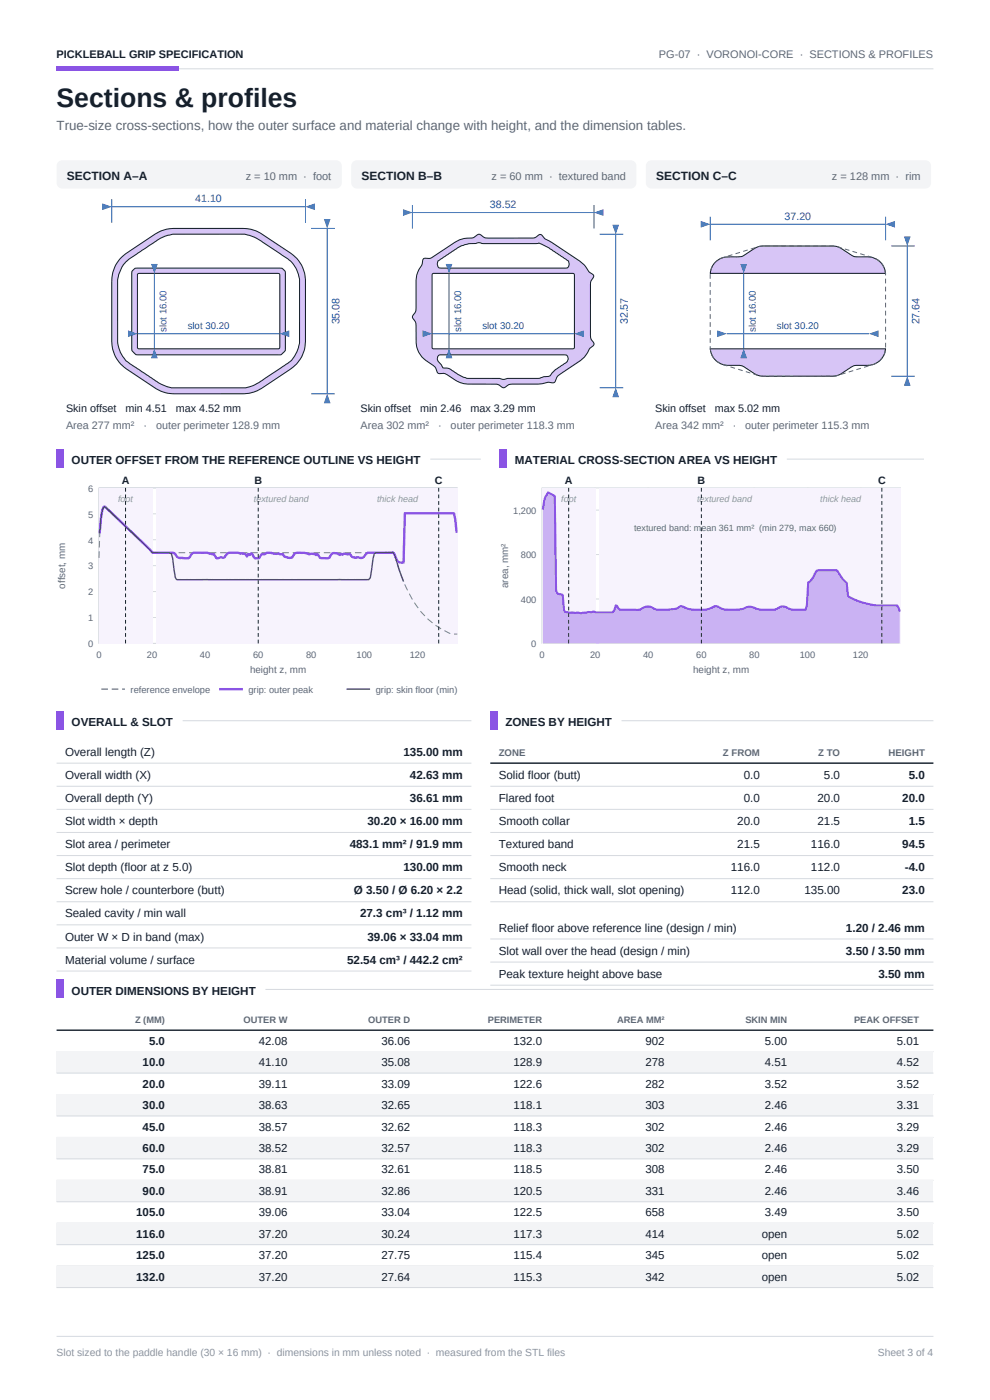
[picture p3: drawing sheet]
<svg xmlns="http://www.w3.org/2000/svg" width="210mm" height="297mm" viewBox="0 0 210 297" stroke-linecap="round" stroke-linejoin="round" font-family="sans-serif">
<path d="M12 14.6h186" fill="none" stroke="#d5dae0" stroke-width=".21"/>
<path d="M12 14.1h26v1h-26z" fill-rule="evenodd" fill="#8a54e4"/>
<path d="M12 283.5h186" fill="none" stroke="#d5dae0" stroke-width=".21"/>
<path d="M12.2 34.5l.6-.4 .4-.1h58.1a1.2 1.2 0 0 1 1.2 1.2v3.6a1.2 1.2 0 0 1-1.2 1.2h-58.1a1.2 1.2 0 0 1-1.2-1.2v-3.6z" fill-rule="evenodd" fill="#f3f4f6"/>
<path d="M25.6 54.8l1-1 6.3-4.2a7 7 0 0 1 3.8-1.1h14.8a7.1 7.1 0 0 1 3.7 .9l6.5 4.3a7.1 7.1 0 0 1 3.1 5.6v13.1a7.1 7.1 0 0 1-3.4 6.1l-5.9 3.9a7.2 7.2 0 0 1-3.7 1.1h-15.4a7.2 7.2 0 0 1-3.3-1l-6.3-4.2a7.1 7.1 0 0 1-3.1-5.9v-12.4a7.3 7.3 0 0 1 1.9-5.2zM26.7 55.6a6.3 6.3 0 0 0-1.5 2.7l-.3 1.1v13.2a6.7 6.7 0 0 0 3.9 5.3l3.2 2.2a13.4 13.4 0 0 0 4.4 2.2h15.6a9.2 9.2 0 0 0 4.4-2.1l3-2.1a7.9 7.9 0 0 0 3.6-3.5l.5-1.8v-13.6a6.5 6.5 0 0 0-3.6-5l-4.4-3a7.3 7.3 0 0 0-4.7-1.5h-14.2a8.3 8.3 0 0 0-4 1.8l-5.2 3.4zM28.1 57.4l.5-.5h.4h30.4a1.15 1.15 0 0 1 1.1 1.1v16a1.54 1.54 0 0 1-1.5 1.3h-29.8a1.56 1.56 0 0 1-1.3-1.3v-16zM29.2 58.1v15.6l.1 .2 29.8 .1 .2-.1v-15.6l-.1-.2-29.8-.1z" fill-rule="evenodd" fill="#d7c5f6" stroke="#16202b" stroke-width=".22"/>
<path d="M23.7 42.3v5M23.7 43.9h41.1M64.8 42.3v5" fill="none" stroke="#1e5aa8" stroke-width=".21"/>
<g fill="#1e5aa8">
<path d="M21.7 43.2l2 .7-2 .7z"/>
<path d="M64.8 43.9l2-.7v1.4z"/>
</g>
<path d="M66 48.5h5M69.4 48.5v35M66 83.5h5" fill="none" stroke="#1e5aa8" stroke-width=".21"/>
<g fill="#1e5aa8">
<path d="M68.7 46.5h1.4l-.7 2z"/>
<path d="M69.4 83.5l.7 2h-1.4z"/>
</g>
<path d="M29.1 70.8h30.2" fill="none" stroke="#1e5aa8" stroke-width=".21"/>
<g fill="#1e5aa8">
<path d="M27.1 70.1l2 .7-2 .7z"/>
<path d="M59.3 70.8l2-.7v1.4z"/>
</g>
<path d="M32.7 58v16" fill="none" stroke="#1e5aa8" stroke-width=".21"/>
<g fill="#1e5aa8">
<path d="M32 56h1.4l-.7 2z"/>
<path d="M32.7 74l.7 2h-1.4z"/>
</g>
<path d="M74.7 34.5l.6-.4 .4-.1h58.1a1.2 1.2 0 0 1 1.2 1.2v3.6a1.2 1.2 0 0 1-1.2 1.2h-58.1a1.2 1.2 0 0 1-1.2-1.2v-3.6z" fill-rule="evenodd" fill="#f3f4f6"/>
<path d="M89.9 54.8h1.2l.5-.1 4.9-3.3a9.9 9.9 0 0 1 4-1l1-.7 .5 .2a1.73 1.73 0 0 0 1.5 .6l10-.1a1.57 1.57 0 0 1 1.3-.6 4.3 4.3 0 0 0 2.2 1.6l6 4 1 .8 .9 1.4 1 .9-.6 1.7-.1 11a2.2 2.2 0 0 0 .8 1.7 1.51 1.51 0 0 1-1 1.1 5.7 5.7 0 0 1-1.9 2.5l-4.2 2.8a2.15 2.15 0 0 0-1.1 1.7l-.5 .2a3.4 3.4 0 0 0-2.3 .2l-6.3 .1a2.19 2.19 0 0 0-1.7 .7l-.3 .1-1-.7-.5-.1h-5.9a7 7 0 0 1-4.5-2l-.7-.3-.9 .1-.4-.3a3.3 3.3 0 0 0-2.5-2.5l-.9-.9a5.1 5.1 0 0 1-1.1-2.9v-3.6a2.19 2.19 0 0 0-.8-1.8l.1-.5a1.72 1.72 0 0 0 .7-1.5v-5.9a7.5 7.5 0 0 1 1.3-3.5zM91.7 58.1v15.6l.1 .3h29.8l.2-.2v-15.5l-.1-.3h-29.8zM92.9 55.4l-.2 .6 .2 .6 .2 .2 .4 .1 26.8-.1 .3-.2 .1-.6-.1-.6-3.9-2.6a4.4 4.4 0 0 0-2.6-1.2l-11.6 .1-1-.2-.6 .2a8 8 0 0 0-5 1.7zM93.1 75.3l-.2 .3-.1 .7 1.1 1.7a4 4 0 0 1 2.9 1.2l2.1 1 7.1 .1 .6 .2 1-.2h6.5l2.5-.6a10.8 10.8 0 0 1 3.4-2.7 .99 .99 0 0 0 .1-1.7z" fill-rule="evenodd" fill="#d7c5f6" stroke="#16202b" stroke-width=".22"/>
<path d="M87.5 43.5v5M87.5 45.1h38.5M126 43.5v5" fill="none" stroke="#1e5aa8" stroke-width=".21"/>
<g fill="#1e5aa8">
<path d="M85.5 44.4l2 .7-2 .7z"/>
<path d="M126 45.1l2-.7v1.4z"/>
</g>
<path d="M127.2 49.7h5M130.6 49.7v32.6M127.2 82.3h5" fill="none" stroke="#1e5aa8" stroke-width=".21"/>
<g fill="#1e5aa8">
<path d="M129.9 47.7h1.4l-.7 2z"/>
<path d="M130.6 82.3l.7 2h-1.4z"/>
</g>
<path d="M91.7 70.8h30.2" fill="none" stroke="#1e5aa8" stroke-width=".21"/>
<g fill="#1e5aa8">
<path d="M89.7 70.1l2 .7-2 .7z"/>
<path d="M121.9 70.8l2-.7v1.4z"/>
</g>
<path d="M95.2 58v16" fill="none" stroke="#1e5aa8" stroke-width=".21"/>
<g fill="#1e5aa8">
<path d="M94.5 56h1.4l-.7 2z"/>
<path d="M95.2 74l.7 2h-1.4z"/>
</g>
<path d="M137.5 34.2l.7-.2h58.1a1.2 1.2 0 0 1 1.2 1.2v3.6a1.2 1.2 0 0 1-1.2 1.2h-58.1a1.2 1.2 0 0 1-1.2-1.2v-3.6l.1-.4z" fill-rule="evenodd" fill="#f3f4f6"/>
<path d="M151.8 55.6a4.1 4.1 0 0 1 3.3-1.1l2.4-.1 2.8-1.9 1.6-.3h14.9l1.1 .2 2.8 1.8a4.6 4.6 0 0 0 3.3 .3 3.8 3.8 0 0 1 3.8 3.5h-37.1l.3-1.3zM150.7 74h37.2a3.8 3.8 0 0 1-4.2 3.5l-2.7 .1a11.9 11.9 0 0 1-3.6 2.1l-15.6 .1a6.2 6.2 0 0 1-4-2l-.9-.3a5.9 5.9 0 0 1-4.8-.8 3.8 3.8 0 0 1-1.4-2.7z" fill-rule="evenodd" fill="#d7c5f6" stroke="#16202b" stroke-width=".22"/>
<path d="M161.9 52.2l-.8 .1-7.9 2.4a3.8 3.8 0 0 0-2.5 3.3v16a3.8 3.8 0 0 0 2.9 3.4l7.6 2.4h15.6l8.5-2.5a3.8 3.8 0 0 0 2.6-3.3l-.1-16a3.8 3.8 0 0 0-2.7-3.4l-8.3-2.4h-14.9" fill="none" stroke="#5d6875" stroke-width=".21" stroke-dasharray="1 .7" stroke-linecap="butt"/>
<path d="M150.7 46v5M150.7 47.6h37.2M187.9 46v5" fill="none" stroke="#1e5aa8" stroke-width=".21"/>
<g fill="#1e5aa8">
<path d="M148.7 46.9l2 .7-2 .7z"/>
<path d="M187.9 47.6l2-.7v1.4z"/>
</g>
<path d="M189.1 52.2h5M192.5 52.2v27.6M189.1 79.8h5" fill="none" stroke="#1e5aa8" stroke-width=".21"/>
<g fill="#1e5aa8">
<path d="M191.8 50.2h1.4l-.7 2z"/>
<path d="M192.5 79.8l.7 2h-1.4z"/>
</g>
<path d="M154.1 70.8h30.2" fill="none" stroke="#1e5aa8" stroke-width=".21"/>
<g fill="#1e5aa8">
<path d="M152.1 70.1l2 .7-2 .7z"/>
<path d="M184.3 70.8l2-.7v1.4z"/>
</g>
<path d="M157.7 58v16" fill="none" stroke="#1e5aa8" stroke-width=".21"/>
<g fill="#1e5aa8">
<path d="M157 56h1.4l-.7 2z"/>
<path d="M157.7 74l.7 2h-1.4z"/>
</g>
<path d="M12 95.3h1.5v3.9h-1.5z" fill-rule="evenodd" fill="#8a54e4"/>
<path d="M91.3 97.4h10.7" fill="none" stroke="#d5dae0" stroke-width=".21"/>
<path d="M106 95.3h1.5v3.9h-1.5z" fill-rule="evenodd" fill="#8a54e4"/>
<path d="M166.9 97.4h29.1" fill="none" stroke="#d5dae0" stroke-width=".21"/>
<path d="M21 103.5h76v33h-76z" fill-rule="evenodd" fill="#fff" stroke="#d5dae0" stroke-width=".21"/>
<path d="M21 120h76M21 114.5h76M21 109h76M32.3 103.5v33M43.5 103.5v33M54.8 103.5v33M66 103.5v33M77.3 103.5v33M88.6 103.5v33M97 103.5h-76v33h76M21 131h76M21 125.5h76" fill="none" stroke="#d5dae0" stroke-width=".21"/>
<g fill="#f7f3fd">
<path d="M21 103.5h11.3v33h-11.3z" fill-rule="evenodd"/>
<path d="M33.1 103.5h53.2v33h-53.2z" fill-rule="evenodd"/>
<path d="M71.7 103.5h25.3v33h-25.3z" fill-rule="evenodd"/>
</g>
<path d="M21 118.4a40 40 0 0 1 .8-10.4l.2-.4 .1-.2 .2 .1 9.7 9.3a1.16 1.16 0 0 0 1.4 .4h50.1l.2 .4a31.5 31.5 0 0 0 5.7 12.3l1.5 1.6 2.7 1.9a5.1 5.1 0 0 0 3.4 1.1" fill="none" stroke="#7a8494" stroke-width=".22" stroke-dasharray="1.4 .8" stroke-linecap="butt"/>
<path d="M96.9 113l-.6-4.1h-10.4l-.3 10.4h-.3a1.05 1.05 0 0 1-1.1-.5l-.6-1.3-.3-.3-3.9 .1a1.94 1.94 0 0 0-2.2 .9 1.33 1.33 0 0 1-1.5 0l-.2 .2a1.23 1.23 0 0 1-1.2-.7l-.2-.2-.3 .1a1.07 1.07 0 0 0-1.1 .1l-.3-.2-.3 .2a1.32 1.32 0 0 0-2.3 .6l-1.1 .1a.93 .93 0 0 1-1.1-.5l-.3-.4-.3 .3-.3-.3-1.1 .1-1.4-.3a1.78 1.78 0 0 0-2.2 1h-.9a1.31 1.31 0 0 1-1.1-.8h-1.4a3.4 3.4 0 0 0-2.3 0l-.8 .1-.6 .8-.8 .1-.6-.9-.3-.2-.3 .4-.2-.3-.3 .6a1.06 1.06 0 0 0-1.4-.6l-1.1-.2a1.88 1.88 0 0 0-2.3 1l-1.7 .1-.6-.8a14.9 14.9 0 0 0-4.5-.3l-.8 1.1h-1.4a1.13 1.13 0 0 1-1.4-.8l-.6-.3h-2.8a1.94 1.94 0 0 1-2.2-1l-9.3-8.8h-.3l-.3 .7-.6 4.9M46.5 146.2h5" fill="none" stroke="#8a54e4" stroke-width=".5"/>
<path d="M21.1 113.2l.6-5 .3-.6 .3-.1 9.3 8.9a1.56 1.56 0 0 0 1.4 .9l3.3 .1 .3 1.1 .6 4a.96 .96 0 0 0 1.1 .5h39.1a.97 .97 0 0 0 1.2-.5l.8-5.1 .3-.1 3.6-.1 .3 .3 2 5.9M73.5 146.2h5" fill="none" stroke="#5a3794" stroke-width=".3"/>
<path d="M21.5 146.2h5" fill="none" stroke="#7a8494" stroke-width=".3" stroke-dasharray="1.4 .8" stroke-linecap="butt"/>
<path d="M26.6 103.5v33M54.8 103.5v33M93.1 103.5v33" fill="none" stroke="#16202b" stroke-width=".21" stroke-dasharray=".8 .6" stroke-linecap="butt"/>
<path d="M115 103.5h76v33h-76z" fill-rule="evenodd" fill="#fff" stroke="#d5dae0" stroke-width=".21"/>
<path d="M115 103.5v33h76M115 117.6h76M115 108.2h76M126.3 103.5v33M137.5 103.5v33M148.8 103.5v33M160 103.5v33M171.3 103.5v33M182.6 103.5v33M115 127.1h76" fill="none" stroke="#d5dae0" stroke-width=".21"/>
<g fill="#f7f3fd">
<path d="M115 103.5h11.3v33h-11.3z" fill-rule="evenodd"/>
<path d="M127.1 103.5h53.2v33h-53.2z" fill-rule="evenodd"/>
<path d="M165.7 103.5h25.3v33h-25.3z" fill-rule="evenodd"/>
</g>
<path d="M116.3 104.5l1.4 .7 .3 20.1 .2 .6 1.2 .3 .2 3.3 .3 .3 .9 .2 1.7-.1 .8 .2 1.4-.3 .9 .1 .2-.2 .6 .2h3.4h.3l.5-1.5 .9 .9 2.5 .1a3.5 3.5 0 0 0 2.8-.6 2.44 2.44 0 0 1 2.3 .5 11.6 11.6 0 0 0 4.8-.4 1.21 1.21 0 0 1 1.6 .1 9.6 9.6 0 0 0 5.4 0 1.64 1.64 0 0 1 2.2 .1 9.8 9.8 0 0 0 5.7-.4h.5a8.8 8.8 0 0 0 5.7 .4 1.66 1.66 0 0 1 2.2 0l1.1 .3h2.6l.3-.9 .2-4.9 .6-.5 .6-.8a1.72 1.72 0 0 1 2.2-1.3h2.5l.3 .1 1.2 1.7 .8 .8 .3 2.9a15.9 15.9 0 0 0 9.6 1.9h.8l.6 1.3v6.8h-75.8v-28.4a5.5 5.5 0 0 1 1.2-3.6z" fill-rule="evenodd" fill="#cab2f3"/>
<path d="M115.1 108.1a5.5 5.5 0 0 1 1.2-3.6l1.4 .7 .3 20.1 .2 .6 1.2 .3 .2 3.3 .3 .3 .9 .2 1.7-.1 .8 .2 1.4-.3 .9 .1 .2-.2 .6 .2h3.4h.3l.5-1.5 .9 .9 2.5 .1a3.5 3.5 0 0 0 2.8-.6 2.44 2.44 0 0 1 2.3 .5 11.6 11.6 0 0 0 4.8-.4 1.21 1.21 0 0 1 1.6 .1 9.6 9.6 0 0 0 5.4 0 1.64 1.64 0 0 1 2.2 .1 9.8 9.8 0 0 0 5.7-.4h.5a8.8 8.8 0 0 0 5.7 .4 1.66 1.66 0 0 1 2.2 0l1.1 .3h2.6l.3-.9 .2-4.9 .6-.5 .6-.8a1.72 1.72 0 0 1 2.2-1.3h2.5l.3 .1 1.2 1.7 .8 .8 .3 2.9a15.9 15.9 0 0 0 9.6 1.9h.8l.6 1.3" fill="none" stroke="#8a54e4" stroke-width=".45"/>
<path d="M120.6 103.5v33M148.8 103.5v33M187.1 103.5v33" fill="none" stroke="#16202b" stroke-width=".21" stroke-dasharray=".8 .6" stroke-linecap="butt"/>
<path d="M12 150.8h1.5v3.9h-1.5z" fill-rule="evenodd" fill="#8a54e4"/>
<path d="M38.7 152.9h61.3M12 161.9h88M12 166.8h88M12 171.7h88M12 176.6h88M12 181.5h88M12 186.4h88M12 191.3h88M12 196.2h88M12 201.1h88M12 206h88" fill="none" stroke="#d5dae0" stroke-width=".21"/>
<path d="M104 150.8h1.5v3.9h-1.5z" fill-rule="evenodd" fill="#8a54e4"/>
<path d="M131.8 152.9h66.2M104 166.8h94M104 171.7h94M104 176.6h94M104 181.5h94M104 186.4h94M104 191.3h94M104 199.2h94M104 204.1h94M104 209h94" fill="none" stroke="#d5dae0" stroke-width=".21"/>
<path d="M104 161.9h94" fill="none" stroke="#16202b" stroke-width=".3"/>
<path d="M12 207.8h1.5v3.9h-1.5z" fill-rule="evenodd" fill="#8a54e4"/>
<path d="M56.3 209.9h141.7M12 223.1h186" fill="none" stroke="#d5dae0" stroke-width=".21"/>
<path d="M12 218.5h186" fill="none" stroke="#16202b" stroke-width=".3"/>
<path d="M12 223.1h186v4.5h-186z" fill-rule="evenodd" fill="#f3f4f6"/>
<path d="M12 227.6h186M12 232.2h186" fill="none" stroke="#d5dae0" stroke-width=".21"/>
<path d="M12 232.2h186v4.6h-186z" fill-rule="evenodd" fill="#f3f4f6"/>
<path d="M12 236.8h186M12 241.3h186" fill="none" stroke="#d5dae0" stroke-width=".21"/>
<path d="M12 241.3h186v4.6h-186z" fill-rule="evenodd" fill="#f3f4f6"/>
<path d="M12 245.9h186M12 250.4h186" fill="none" stroke="#d5dae0" stroke-width=".21"/>
<path d="M12 250.4h186v4.5h-186z" fill-rule="evenodd" fill="#f3f4f6"/>
<path d="M12 254.9h186M12 259.5h186" fill="none" stroke="#d5dae0" stroke-width=".21"/>
<path d="M12 259.5h186v4.6h-186z" fill-rule="evenodd" fill="#f3f4f6"/>
<path d="M12 264.1h186M12 268.6h186" fill="none" stroke="#d5dae0" stroke-width=".21"/>
<path d="M12 268.6h186v4.6h-186z" fill-rule="evenodd" fill="#f3f4f6"/>
<path d="M12 273.2h186" fill="none" stroke="#d5dae0" stroke-width=".21"/>
<text font-size="5.6" fill="#16202b" x="12" y="22.6">Sections &amp; profiles</text>
<text font-size="2.8" fill="#5d6875" x="12" y="27.6">True-size cross-sections, how the outer surface and material change with height, and the dimension tables.</text>
<g font-size="2.5" fill="#16202b">
<text x="14.2" y="38.1">SECTION A–A</text>
<text x="76.7" y="38.1">SECTION B–B</text>
<text x="139.2" y="38.1">SECTION C–C</text>
<text x="15.2" y="98.5">OUTER OFFSET FROM THE REFERENCE OUTLINE VS HEIGHT</text>
<text x="109.2" y="98.5">MATERIAL CROSS-SECTION AREA VS HEIGHT</text>
<text x="15.2" y="154">OVERALL &amp; SLOT</text>
<text x="107.2" y="154">ZONES BY HEIGHT</text>
<text x="13.8" y="160.3">Overall length (Z)</text>
<text x="85.6" y="160.3">135.00 mm</text>
<text x="13.8" y="165.2">Overall width (X)</text>
<text x="86.9" y="165.2">42.63 mm</text>
<text x="105.8" y="165.2">Solid floor (butt)</text>
<text x="157.8" y="165.2">0.0</text>
<text x="174.8" y="165.2">5.0</text>
<text x="192.8" y="165.2">5.0</text>
<text x="13.8" y="170.1">Overall depth (Y)</text>
<text x="86.9" y="170.1">36.61 mm</text>
<text x="105.8" y="170.1">Flared foot</text>
<text x="157.8" y="170.1">0.0</text>
<text x="173.4" y="170.1">20.0</text>
<text x="191.4" y="170.1">20.0</text>
<text x="13.8" y="175">Slot width × depth</text>
<text x="13.8" y="179.9">Slot area / perimeter</text>
<text x="74.2" y="179.9">483.1 mm² / 91.9 mm</text>
<text x="77.9" y="175">30.20 × 16.00 mm</text>
<text x="105.8" y="175">Smooth collar</text>
<text x="105.8" y="179.9">Textured band</text>
<text x="156.4" y="175">20.0</text>
<text x="156.4" y="179.9">21.5</text>
<text x="172" y="179.9">116.0</text>
<text x="173.4" y="175">21.5</text>
<text x="191.4" y="179.9">94.5</text>
<text x="192.8" y="175">1.5</text>
<text x="13.8" y="184.8">Slot depth (floor at z 5.0)</text>
<text x="85.6" y="184.8">130.00 mm</text>
<text x="105.8" y="184.8">Smooth neck</text>
<text x="155" y="184.8">116.0</text>
<text x="172" y="184.8">112.0</text>
<text x="191.9" y="184.8">-4.0</text>
<text x="13.8" y="189.7">Screw hole / counterbore (butt)</text>
<text x="75.1" y="189.7">Ø 3.50 / Ø 6.20 × 2.2</text>
<text x="105.8" y="189.7">Head (solid, thick wall, slot opening)</text>
<text x="155" y="189.7">112.0</text>
<text x="170.6" y="189.7">135.00</text>
<text x="191.4" y="189.7">23.0</text>
<text x="13.8" y="194.6">Sealed cavity / min wall</text>
<text x="76.4" y="194.6">27.3 cm³ / 1.12 mm</text>
<text x="105.8" y="197.6">Relief floor above reference line (design / min)</text>
<text x="179.5" y="197.6">1.20 / 2.46 mm</text>
<text x="13.8" y="199.5">Outer W × D in band (max)</text>
<text x="77.9" y="199.5">39.06 × 33.04 mm</text>
<text x="105.8" y="202.5">Slot wall over the head (design / min)</text>
<text x="179.5" y="202.5">3.50 / 3.50 mm</text>
<text x="13.8" y="204.4">Material volume / surface</text>
<text x="73.6" y="204.4">52.54 cm³ / 442.2 cm²</text>
<text x="105.8" y="207.4">Peak texture height above base</text>
<text x="186.3" y="207.4">3.50 mm</text>
<text x="15.2" y="211">OUTER DIMENSIONS BY HEIGHT</text>
</g>
<g font-size="2.4" fill="#16202b">
<text x="31.6" y="221.6">5.0</text>
<text x="54.9" y="221.6">42.08</text>
<text x="80.9" y="221.6">36.06</text>
<text x="108.9" y="221.6">132.0</text>
<text x="136.9" y="221.6">902</text>
<text x="162.3" y="221.6">5.00</text>
<text x="190.3" y="221.6">5.01</text>
<text x="30.3" y="226.2">10.0</text>
<text x="54.9" y="226.2">41.10</text>
<text x="80.9" y="226.2">35.08</text>
<text x="108.9" y="226.2">128.9</text>
<text x="136.9" y="226.2">278</text>
<text x="162.3" y="226.2">4.51</text>
<text x="190.3" y="226.2">4.52</text>
<text x="30.3" y="230.7">20.0</text>
<text x="54.9" y="230.7">39.11</text>
<text x="80.9" y="230.7">33.09</text>
<text x="108.9" y="230.7">122.6</text>
<text x="136.9" y="230.7">282</text>
<text x="162.3" y="230.7">3.52</text>
<text x="190.3" y="230.7">3.52</text>
<text x="30.3" y="235.3">30.0</text>
<text x="30.3" y="239.8">45.0</text>
<text x="54.9" y="235.3">38.63</text>
<text x="54.9" y="239.8">38.57</text>
<text x="80.9" y="235.3">32.65</text>
<text x="80.9" y="239.8">32.62</text>
<text x="108.9" y="235.3">118.1</text>
<text x="108.9" y="239.8">118.3</text>
<text x="136.9" y="235.3">303</text>
<text x="136.9" y="239.8">302</text>
<text x="162.3" y="235.3">2.46</text>
<text x="162.3" y="239.8">2.46</text>
<text x="190.3" y="235.3">3.31</text>
<text x="190.3" y="239.8">3.29</text>
<text x="30.3" y="244.4">60.0</text>
<text x="54.9" y="244.4">38.52</text>
<text x="80.9" y="244.4">32.57</text>
<text x="108.9" y="244.4">118.3</text>
<text x="136.9" y="244.4">302</text>
<text x="162.3" y="244.4">2.46</text>
<text x="190.3" y="244.4">3.29</text>
<text x="30.3" y="248.9">75.0</text>
<text x="54.9" y="248.9">38.81</text>
<text x="80.9" y="248.9">32.61</text>
<text x="108.9" y="248.9">118.5</text>
<text x="136.9" y="248.9">308</text>
<text x="162.3" y="248.9">2.46</text>
<text x="190.3" y="248.9">3.50</text>
<text x="30.3" y="253.5">90.0</text>
<text x="54.9" y="253.5">38.91</text>
<text x="80.9" y="253.5">32.86</text>
<text x="108.9" y="253.5">120.5</text>
<text x="136.9" y="253.5">331</text>
<text x="162.3" y="253.5">2.46</text>
<text x="190.3" y="253.5">3.46</text>
<text x="28.9" y="258">105.0</text>
<text x="28.9" y="262.6">116.0</text>
<text x="54.9" y="258">39.06</text>
<text x="54.9" y="262.6">37.20</text>
<text x="80.9" y="258">33.04</text>
<text x="80.9" y="262.6">30.24</text>
<text x="108.9" y="258">122.5</text>
<text x="108.9" y="262.6">117.3</text>
<text x="136.9" y="258">658</text>
<text x="136.9" y="262.6">414</text>
<text x="161.6" y="262.6">open</text>
<text x="162.3" y="258">3.49</text>
<text x="190.3" y="258">3.50</text>
<text x="190.3" y="262.6">5.02</text>
<text x="28.9" y="267.1">125.0</text>
<text x="54.9" y="267.1">37.20</text>
<text x="80.9" y="267.1">27.75</text>
<text x="108.9" y="267.1">115.4</text>
<text x="136.9" y="267.1">345</text>
<text x="161.6" y="267.1">open</text>
<text x="190.3" y="267.1">5.02</text>
<text x="28.9" y="271.7">132.0</text>
<text x="54.9" y="271.7">37.20</text>
<text x="80.9" y="271.7">27.64</text>
<text x="108.9" y="271.7">115.3</text>
<text x="136.9" y="271.7">342</text>
<text x="161.6" y="271.7">open</text>
<text x="190.3" y="271.7">5.02</text>
</g>
<g font-size="2.3" fill="#16202b">
<text x="12" y="12.4">PICKLEBALL GRIP SPECIFICATION</text>
<text x="14" y="87.5">Skin offset</text>
<text x="26.6" y="87.5">min 4.51</text>
<text x="37.3" y="87.5">max 4.52 mm</text>
<text x="76.5" y="87.5">Skin offset</text>
<text x="89.1" y="87.5">min 2.46</text>
<text x="99.8" y="87.5">max 3.29 mm</text>
<text x="139" y="87.5">Skin offset</text>
<text x="151.6" y="87.5">max 5.02 mm</text>
<text x="25.8" y="102.6">A</text>
<text x="54" y="102.6">B</text>
<text x="92.2" y="102.6">C</text>
<text x="119.8" y="102.6">A</text>
<text x="148" y="102.6">B</text>
<text x="186.2" y="102.6">C</text>
</g>
<g font-size="2.3" fill="#5d6875">
<text x="139.8" y="12.4">PG-07 · VORONOI-CORE · SECTIONS &amp; PROFILES</text>
<text x="52.1" y="38.1">z = 10 mm · foot</text>
<text x="104.3" y="38.1">z = 60 mm · textured band</text>
<text x="176.5" y="38.1">z = 128 mm · rim</text>
<text x="14" y="91.1">Area 277 mm²</text>
<text x="30.4" y="91.1">·</text>
<text x="33.1" y="91.1">outer perimeter 128.9 mm</text>
<text x="76.5" y="91.1">Area 302 mm²</text>
<text x="92.9" y="91.1">·</text>
<text x="95.6" y="91.1">outer perimeter 118.3 mm</text>
<text x="139" y="91.1">Area 342 mm²</text>
<text x="155.4" y="91.1">·</text>
<text x="158.1" y="91.1">outer perimeter 115.3 mm</text>
</g>
<g font-size="2.3" fill="#1e5aa8">
<text x="41.4" y="43">41.10</text>
<text x="103.9" y="44.2">38.52</text>
<text x="166.4" y="46.7">37.20</text>
<text x="72" y="68.8" transform="rotate(-90 72 68.8)">35.08</text>
<text x="133.2" y="68.8" transform="rotate(-90 133.2 68.8)">32.57</text>
<text x="195.1" y="68.8" transform="rotate(-90 195.1 68.8)">27.64</text>
</g>
<g font-size="2.2" fill="#8b95a1">
<text x="12" y="287.6">Slot sized to the paddle handle (30 × 16 mm) · dimensions in mm unless noted · measured from the STL files</text>
<text x="186.2" y="287.6">Sheet 3 of 4</text>
</g>
<g font-size="2.1" fill="#5d6875">
<text x="13.8" y="124.9" transform="rotate(-90 13.8 124.9)">offset, mm</text>
<text x="107.8" y="124.7" transform="rotate(-90 107.8 124.7)">area, mm²</text>
<text x="53" y="142.8">height z, mm</text>
<text x="147" y="142.8">height z, mm</text>
</g>
<g font-size="2" fill="#1e5aa8">
<text x="35.3" y="70.4" transform="rotate(-90 35.3 70.4)">slot 16.00</text>
<text x="39.8" y="69.9">slot 30.20</text>
<text x="97.9" y="70.4" transform="rotate(-90 97.9 70.4)">slot 16.00</text>
<text x="102.3" y="69.9">slot 30.20</text>
<text x="160.3" y="70.4" transform="rotate(-90 160.3 70.4)">slot 16.00</text>
<text x="164.8" y="69.9">slot 30.20</text>
</g>
<g font-size="2" fill="#5d6875">
<text x="18.7" y="104.3">6</text>
<text x="18.7" y="109.8">5</text>
<text x="108.9" y="109">1,200</text>
<text x="18.7" y="115.3">4</text>
<text x="110.5" y="118.4">800</text>
<text x="18.7" y="120.8">3</text>
<text x="18.7" y="131.8">1</text>
<text x="18.7" y="126.3">2</text>
<text x="110.5" y="127.9">400</text>
<text x="18.7" y="137.3">0</text>
<text x="112.7" y="137.3">0</text>
<text x="20.5" y="139.5">0</text>
<text x="31.2" y="139.5">20</text>
<text x="42.4" y="139.5">40</text>
<text x="53.7" y="139.5">60</text>
<text x="64.9" y="139.5">80</text>
<text x="75.6" y="139.5">100</text>
<text x="86.9" y="139.5">120</text>
<text x="114.5" y="139.5">0</text>
<text x="125.2" y="139.5">20</text>
<text x="136.4" y="139.5">40</text>
<text x="147.7" y="139.5">60</text>
<text x="158.9" y="139.5">80</text>
<text x="169.6" y="139.5">100</text>
<text x="180.9" y="139.5">120</text>
<text x="27.7" y="147.1">reference envelope</text>
<text x="52.7" y="147.1">grip: outer peak</text>
<text x="79.7" y="147.1">grip: skin floor (min)</text>
<text x="105.8" y="160.3">ZONE</text>
<text x="153.4" y="160.3">Z FROM</text>
<text x="173.5" y="160.3">Z TO</text>
<text x="188.5" y="160.3">HEIGHT</text>
<text x="28.6" y="217.1">Z (MM)</text>
<text x="51.7" y="217.1">OUTER W</text>
<text x="78.1" y="217.1">OUTER D</text>
<text x="103.5" y="217.1">PERIMETER</text>
<text x="130.9" y="217.1">AREA MM²</text>
<text x="158.1" y="217.1">SKIN MIN</text>
<text x="181.2" y="217.1">PEAK OFFSET</text>
</g>
<g font-size="1.9" fill="#8b95a1">
<text x="25" y="106.5">foot</text>
<text x="53.9" y="106.5">textured band</text>
<text x="80" y="106.5">thick head</text>
<text x="119" y="106.5">foot</text>
<text x="147.9" y="106.5">textured band</text>
<text x="174" y="106.5">thick head</text>
</g>
<text font-size="1.9" fill="#5d6875" x="134.5" y="112.7">textured band: mean 361 mm² (min 279, max 660)</text>
</svg>
